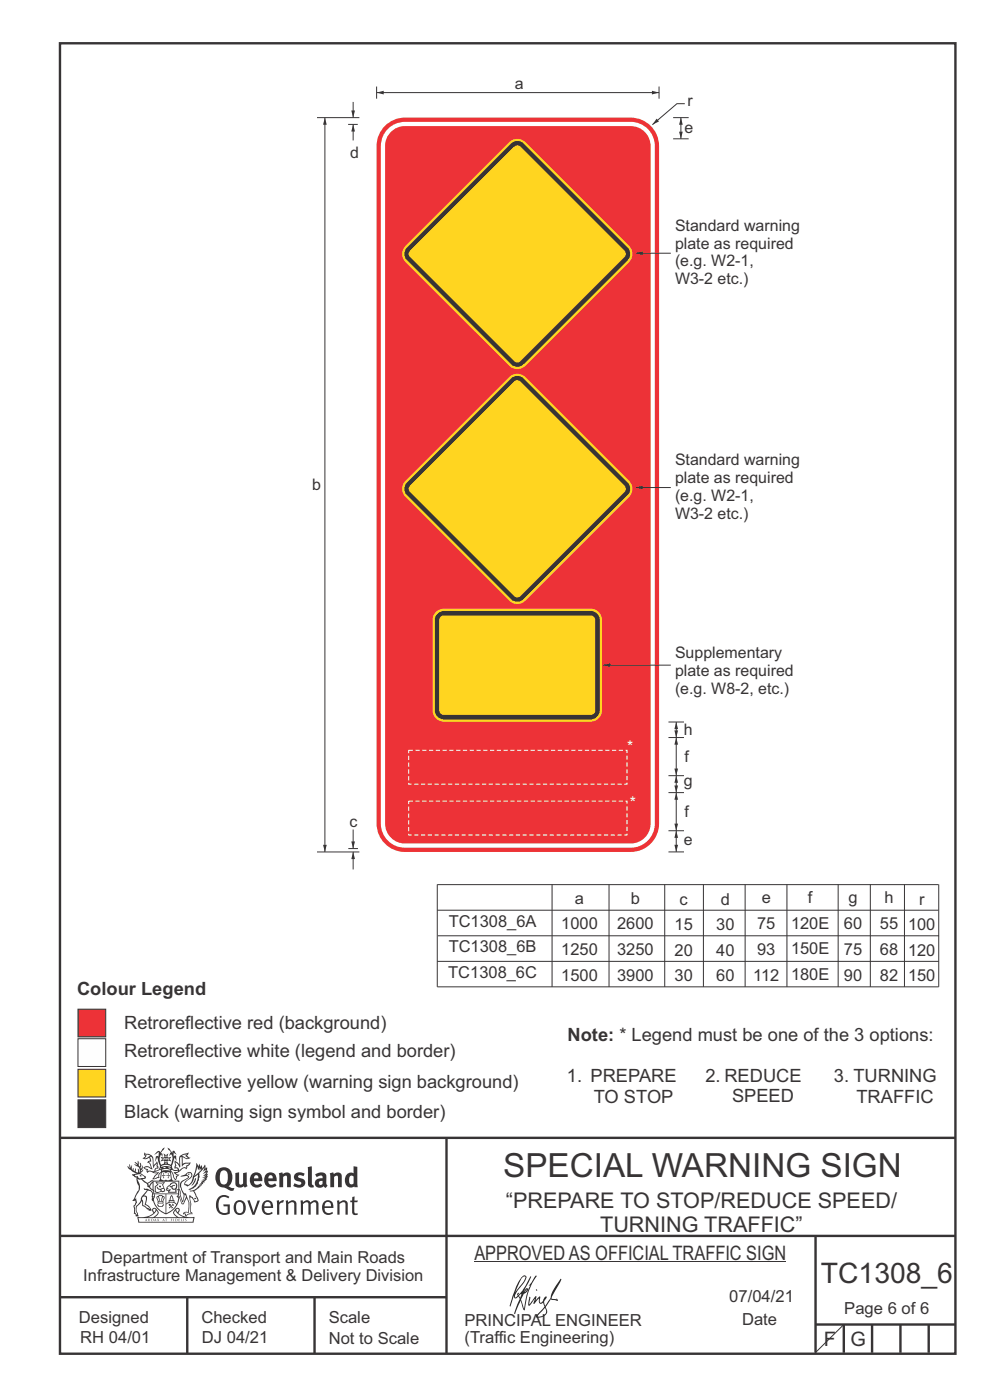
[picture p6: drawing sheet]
<svg xmlns="http://www.w3.org/2000/svg" width="210mm" height="297mm" viewBox="0 0 210 297" stroke-linecap="round" stroke-linejoin="round" font-family="sans-serif">
<g fill="none" stroke="#373435" stroke-width=".51">
<path d="M12.7 9.2h190v278h-190zM12.7 241.4h190M94.7 241.4v45.8M12.7 275.2h82M12.7 262.2h190.1M39.7 275.2v12M66.7 275.2v12M173 262.1v24.9M173 281h29.6M179 281v6M185 281v6M191 281v6"/>
<path d="M197 281v6"/>
</g>
<g fill="#373435">
<path d="M47 248.4a2.55 2.55 0 0 0 0 2.7l.3 .2a.81 .81 0 0 0 1-1v-.5a1.04 1.04 0 0 0-1.1-1.5zM46.3 248.1a1.82 1.82 0 0 1 2.1-.2 1.82 1.82 0 0 1 .9 1.8 2.29 2.29 0 0 1-.8 2l.7 .3h.5l-.2 .6a2.87 2.87 0 0 1-2-.7 2.12 2.12 0 0 1-1.7-3.1z" fill-rule="evenodd"/>
<path d="M49.9 248.9l.8-.2v2a.46 .46 0 0 0 .3 .6 .46 .46 0 0 0 .6-.3v-2.1l.7-.2v2.4l.2 .5-.5 .3-.3-.3a1.02 1.02 0 0 1-1.2 .3 1.02 1.02 0 0 1-.6-1.1z" fill-rule="evenodd"/>
<path d="M54 249.5l-.1 .5h.9a.49 .49 0 0 0-.2-.6 .49 .49 0 0 0-.6 .1zM53.4 249.1a1.34 1.34 0 0 1 1.6-.2 1.34 1.34 0 0 1 .6 1.5v.2h-1.7a.77 .77 0 0 0 .5 .8 .77 .77 0 0 0 .9-.4l.3 .5a1.59 1.59 0 0 1-2 .2 1.59 1.59 0 0 1-.5-2.1z" fill-rule="evenodd"/>
<path d="M57 249.5l-.1 .5h1a.49 .49 0 0 0-.2-.6 .49 .49 0 0 0-.7 .1zM56.4 249.1a1.34 1.34 0 0 1 1.6-.2 1.34 1.34 0 0 1 .7 1.5v.2h-1.8a.77 .77 0 0 0 .5 .8 .77 .77 0 0 0 .9-.4l.4 .5a1.59 1.59 0 0 1-2.1 .2 1.59 1.59 0 0 1-.5-2.1z" fill-rule="evenodd"/>
<path d="M59.2 248.9l.7-.2 .1 .4a.95 .95 0 0 1 1-.3 .95 .95 0 0 1 .7 .8v2.3h-.8v-2.3a.46 .46 0 0 0-.8 .1v2.2h-.8z" fill-rule="evenodd"/>
<path d="M62.6 249.1a1.75 1.75 0 0 1 2-.1l-.2 .5-.6-.2a.43 .43 0 0 0-.6 .3l.4 .3a1.04 1.04 0 0 1 1.2 1.1 1.04 1.04 0 0 1-1.4 1l-1.2-.4 .3-.6 1 .4 .4-.4a.88 .88 0 0 0-1-.5l-.4-.2-.1-.4z" fill-rule="evenodd"/>
<path d="M65.3 247.6l.8-.2 .1 3.8 .3 .2 .1 .4a.88 .88 0 0 1-1 0 .88 .88 0 0 1-.3-1z" fill-rule="evenodd"/>
<path d="M67.8 250.6a.43 .43 0 0 0-.1 .7 .43 .43 0 0 0 .7-.1v-.7zM66.8 249.1a1.7 1.7 0 0 1 2.4 .1v1.9l.3 .4-.4 .5-.5-.4a1.03 1.03 0 0 1-1.7-.1 1.03 1.03 0 0 1 .8-1.5h.7v-.4a.8 .8 0 0 0-1.2 .1z" fill-rule="evenodd"/>
<path d="M70 248.9l.7-.2 .1 .4a.95 .95 0 0 1 1-.3 .95 .95 0 0 1 .7 .8v2.3h-.8v-2.3a.46 .46 0 0 0-.8 .1v2.2h-.8z" fill-rule="evenodd"/>
<path d="M74.3 249.5a1.48 1.48 0 0 0 0 1.7h.5l.2-.1v-1.5l-.3-.2zM75 247.4l.8 .1 .1 4.4h-.7l-.1-.2a1.26 1.26 0 0 1-1.4 0 1.26 1.26 0 0 1-.5-1.3 1.29 1.29 0 0 1 .4-1.4 1.29 1.29 0 0 1 1.4-.1z" fill-rule="evenodd"/>
<path d="M46.4 253.9a1.72 1.72 0 0 1 2.3 0l-.3 .3a1.24 1.24 0 0 0-1.4-.2 1.24 1.24 0 0 0-.6 1.4 1.49 1.49 0 0 0 1.2 1.9l.7-.1v-1.3h-.8l-.1-.4h1.3v1.9a1.93 1.93 0 0 1-2.2 0 1.93 1.93 0 0 1-.7-2.2l.2-.8z" fill-rule="evenodd"/>
<path d="M50.4 255.1a1.65 1.65 0 0 0 .2 2.2 .99 .99 0 0 0 1-1.4 .78 .78 0 0 0-.4-.8 .78 .78 0 0 0-.8 0zM50 254.9a1.33 1.33 0 0 1 1.6-.1 1.33 1.33 0 0 1 .5 1.4 1.31 1.31 0 0 1-1.3 1.6 1.31 1.31 0 0 1-1.2-1.6v-.6z" fill-rule="evenodd"/>
<path d="M52.5 254.7l.4-.1 .9 2.6 .8-2.5h.5l-1.1 3h-.5z" fill-rule="evenodd"/>
<path d="M56.3 255.2l-.2 .7h1.3a.7 .7 0 0 0-.3-.8 .7 .7 0 0 0-.8 .1zM55.9 255a1.22 1.22 0 0 1 1.5-.2 1.22 1.22 0 0 1 .5 1.5h-1.8a.93 .93 0 0 0 .5 1 .93 .93 0 0 0 1.1-.2l.2 .3a1.43 1.43 0 0 1-1.8 .1 1.43 1.43 0 0 1-.6-1.7z" fill-rule="evenodd"/>
<path d="M58.7 254.7l.4-.1 .1 .5 .4-.4 .6-.1-.2 .5a.66 .66 0 0 0-.8 .7v1.9h-.4z" fill-rule="evenodd"/>
<path d="M60.6 254.7l.4-.1 .1 .5a.94 .94 0 0 1 1-.5 .94 .94 0 0 1 .8 .8v2.3h-.5l-.1-2.5a.81 .81 0 0 0-1.2 .3v2.2h-.4z" fill-rule="evenodd"/>
<path d="M63.7 254.7l.5-.1 .1 .5 .4-.3a.78 .78 0 0 1 1.1 .3 .9 .9 0 0 1 1-.5 .9 .9 0 0 1 .8 .8v2.3h-.5l-.1-2.5a.67 .67 0 0 0-1.1 .3v2.2h-.5v-2.4l-.4-.3-.7 .4v2.3h-.5z" fill-rule="evenodd"/>
<path d="M69 255.2l-.1 .7h1.3a.7 .7 0 0 0-.3-.8 .7 .7 0 0 0-.9 .1zM68.7 255a1.22 1.22 0 0 1 1.5-.2 1.22 1.22 0 0 1 .5 1.5h-1.8a.93 .93 0 0 0 .4 1 .93 .93 0 0 0 1.2-.2l.1 .3a1.44 1.44 0 0 1-1.7 .1 1.44 1.44 0 0 1-.6-1.7z" fill-rule="evenodd"/>
<path d="M71.4 254.7l.5-.1 .1 .5a.94 .94 0 0 1 1-.5 .94 .94 0 0 1 .8 .8v2.3h-.5l-.1-2.5a.81 .81 0 0 0-1.2 .3v2.2h-.4z" fill-rule="evenodd"/>
<path d="M74.7 253.9l.5-.1v.9h.7l-.1 .3h-.6v2.2l.1 .2h.5l.1 .3a.75 .75 0 0 1-1.2-.6v-2.1h-.4v-.3h.4z" fill-rule="evenodd"/>
<path d="M30.8 244.9l1.1 .3-.9 .5h-.4l.6-.5zM31.8 245.4h.2a2.44 2.44 0 0 1 .4 1.9l.1 .5 .7-1-.1 .6 .3 .3a.57 .57 0 0 0-.6 .7l-1-.1-.5 .2 .2-.5-.8-.3 .7-.1 .9 .5 .1-.1-.6-1.3-.2-.2h.5zM30.7 244.4l-.1 .5 .2 .4-.6 .4a1.04 1.04 0 0 0 1.4-.1l.2 .6-.3 .1-.2 .4a.94 .94 0 0 1 .8 1.1l-.2-.1a1.16 1.16 0 0 0-1.5-.1l.3 .4 .4 .2 .1 .5 .2 .1 .1-.2a.94 .94 0 0 1 1.1 .2l.8 .1-1.2 1.2a1.13 1.13 0 0 0 1.2-.2l.4-.1-.1-.4 .5-.8a.83 .83 0 0 0-.6 1.1l-.3-.1-.7 .4 1.1-1.4-.5 .1-.5-.1 1.3-.5-.1-.1-.9 .4v-.3l.2-.2 .3 .1 .1-.3-.2-.4v-.6l-.1-.4-.7 1v-.7a1.42 1.42 0 0 0-1.6-1.8z" fill-rule="evenodd"/>
<path d="M38.5 245.2l.5-.2 .7-.1-.6 .3 .8 .5h-.3zM38.3 245.5l.2-.1 .1 2a1.69 1.69 0 0 1 1.6-.6l-.8 .5 .1 .5a1.1 1.1 0 0 0-1.5 .6l-.1-.5-.2-.2h-.5l.3-.4-.3-.7a1.42 1.42 0 0 1 .8 1.1l.2-.1zM37.1 246.2l.1 1-.2 .3 .1 .4h.5l.1 .2a.96 .96 0 0 1-1.1-.1l-.1 .1a1.06 1.06 0 0 0 1.3 .2v.1a.72 .72 0 0 1-1 .2l.3 .5 .6 .2-.4 .2-.1 .6-.2-.3-.4-1.1-.4-.4 .4 .9a1.54 1.54 0 0 0 .7 1.2l.2-.3a.58 .58 0 0 1 .4-.8l.2-.1h-.3l-.5-.3 .9-.5a.93 .93 0 0 1 1.2-.5v.2l.2-.2 .1-.5a.99 .99 0 0 0 .7-.8l-1.3 .1-.3 .2-.1-1.4 .9 .4 .9-.3h-.4l-.5-.4 .4-.7-.6 .2a1.46 1.46 0 0 0-1.4 2.1v.4l-.2-.4z" fill-rule="evenodd"/>
<path d="M35.6 248.9l.2 .1-.1 .3 .4 .1h-.4v.6l-.1-.6h-.3l.3-.1z" fill-rule="evenodd"/>
<path d="M34.6 248.9l.2 .1v.3l.3 .1h-.3l-.1 .6v-.6h-.4l.4-.1z" fill-rule="evenodd"/>
<path d="M34.3 248.8a.57 .57 0 0 1 .9 .2 .57 .57 0 0 1 .9-.2l.2 1.4h-.2a.57 .57 0 0 1-.9 0 .69 .69 0 0 1-1.1 0zM34.2 248.1l-.3 2.1-.2 .4h3l-.2-.4-.3-2.1h-.2v.2l-.8-.1-.8 .1v-.2z" fill-rule="evenodd"/>
<path d="M34.2 252.4a.3 .3 0 0 0 .6 0 .3 .3 0 0 0-.6 0zM33.3 250.9l.3 .3-.3 .4a.79 .79 0 0 0 0 1.3l.8-.2-.1-.3a.55 .55 0 0 1-.7-.6l.1-.1 .2 .3 .3 .2 .8-.2-.4-.7 .4-.4-.7 .2zM33 250.7l1.1 .2 .9-.2-.4 .6 .4 1.2a.56 .56 0 0 1-.8 .3l-.2 .1a.73 .73 0 0 1-.9 .1 .73 .73 0 0 1-.3-1v-.4l.6-.4z" fill-rule="evenodd"/>
<path d="M35.6 251.8l.7-.4a.58 .58 0 0 1 1-.1 .58 .58 0 0 1-.4 .9l-.3-.3a.43 .43 0 0 1 .6-.4 .57 .57 0 0 0-.8 .2l-.2-.1-.3 .1 .4 .2a.55 .55 0 0 0 .9 .4v.5h-1.3l.3-.4-.1-.1-.6 .1 .2-.3-.2-.1zM35.4 251.8l-.1 .2a.39 .39 0 0 0 .2 .6h.3l-.2 .4h1.9l-.1-.8a.86 .86 0 0 0-.1-1.3 .86 .86 0 0 0-1.3 .4z" fill-rule="evenodd"/>
<path d="M36 254.8h.8v.2h-.8zM36.4 253.8l.2 .8h-.4zM36.4 253.5l-.3 .5-.1 .6h-.2v.4l-.7 .4 .2 .1a1.48 1.48 0 0 1 2.1 .2l.2-.1-.6-.5v-.5h-.2l-.1-.6z" fill-rule="evenodd"/>
<path d="M35.8 255.4l.4 .1 .1 .3 .3-.2-.2-.2a.38 .38 0 0 1 .5 .5l-.2-.2-.3 .2 .3 .2-.3 .3-.1-.4-.4 .4-.1-.2 .4-.3-.1-.1-.2 .1z" fill-rule="evenodd"/>
<path d="M34.5 254h.2v.2l-.2 .6h-.2zM33.6 255.3h.9v.2a.55 .55 0 0 1-.8 .4v-.2l-.2-.1zM33.4 254h.2l.2 .8h-.2zM33.6 255l.8-.1 .1 .2h-.8zM33.8 253.7h.5l-.2 1.1h-.1zM33.3 253.8l-.1 .3 .3 1.1a.48 .48 0 0 0-.1 .6 .48 .48 0 0 0 .5 .2h.5a.49 .49 0 0 0 .2-.8l.3-1.1-.1-.3a1.42 1.42 0 0 0-1.5 0z" fill-rule="evenodd"/>
<path d="M33.7 251.5l.4 .1 .1 .3h-.3z" fill-rule="evenodd"/>
<path d="M41.3 250.1l.3-.2-.2 .8-.6 .8h-.2l.5-.7z" fill-rule="evenodd"/>
<path d="M39.7 249l.3-.2 .5 .2a.88 .88 0 0 1-.6 1.1 1.22 1.22 0 0 0-.8 1.3l.5 .2a.72 .72 0 0 0 .9-.4l.5-.8 .2-.6 .8-.6v.2a2.85 2.85 0 0 1-2 2.9l.1 .1a2.13 2.13 0 0 0 1.9-1.5v-.3a2.01 2.01 0 0 0 .3-1.7l1.1-1.3-.4 1 .7-.5-.7 1 .8-.4-.8 .8 .7-.2-.9 .6 .8-.1-.8 .4h.7l-.8 .3 .3 .2h-.4l.2 .3h-.4l.2 .3h-.4l.1 .2h-.1a2.16 2.16 0 0 1-2 1.1l.1 .2 .4-.1a.76 .76 0 0 1 .7 .8l.5 1.2-.6 .2a1.45 1.45 0 0 0-1.1-1.3l.2 1.8-.1 1.8 .4 .3a1.07 1.07 0 0 0-1.2 .4v-.3l-.5-.2a.87 .87 0 0 1 1.1-.1v-.7a4.4 4.4 0 0 0-.6-3.1l-.1-.3h-.2a2.16 2.16 0 0 1-.7-2.2l.3-.4 1.2-.7a.55 .55 0 0 0-.4-.8zM37.8 252.4a.76 .76 0 0 1 .3 1.1l.6 1.6 .4-1.7 .2 .1a.61 .61 0 0 1-.1 .9l-.3 .8-.2 .1-.7-1.6-.3 .1a1.18 1.18 0 0 0 .1-1.4zM41.8 247.5l.2 .7 .3-.5v.6l.4-.5a1.9 1.9 0 0 1-1.2 1.4l-.3 .3zM38.2 249.6l1.4-.2 .2 .2v.3l-.5 .2a1.26 1.26 0 0 0-.9 1.9l.2 .7a1.84 1.84 0 0 1 .1 2.1l-.4-1.4a.96 .96 0 0 0-.4-1.2l-.4 .2a.78 .78 0 0 1 0 1.3l.1 .3h.4l.4 1.1a.38 .38 0 0 0 .2 .4 .38 .38 0 0 0 .4-.1l.6-1.2a2.94 2.94 0 0 1 .4 2.5l-.1 .4h-.8l-.3 .4v.2l.4-.1 .1 .4 .2 .1a1.02 1.02 0 0 1 1.3-.5v-.4l-.3-.1 .1-1.8-.3-1.3h.1a1.14 1.14 0 0 1 .8 1 .63 .63 0 0 0 .8-.2 .63 .63 0 0 0-.2-.9l-.6-1.2 .9-.6 .2-.4h.3l-.1-.2h.4l-.1-.3h.3l-.1-.3 .5-.1-.2-.2 .6-.4v-.2h-.2l.4-.5h-.3l.3-.5-.4 .1 .4-.5v-.3l-.3 .2 .2-.7-.1-.2-.4 .3v-.8l-.6 .8-.2-.8-.2 .5-.3-.7-.1 .6-.5-.8-.1 1.4-.6 1.8a1.81 1.81 0 0 1-1 1.5l-.6-.2a1.75 1.75 0 0 1 1.1-1.2 .75 .75 0 0 0 .1-1.3 .75 .75 0 0 0-1.2 .4z" fill-rule="evenodd"/>
<path d="M41.2 254.1h.3l.2 .2-.4 .1z" fill-rule="evenodd"/>
<path d="M29.4 258.4h11.6l-.1 .8h-11.4zM31.3 258.2l.5-.1a2.48 2.48 0 0 0 1.4-1.3l.3 .5-.5 .6-.5 .3zM32.5 256.6l.3-.2 .2 .1-.3 .7zM37.2 256.8a2.65 2.65 0 0 0 1.8 1.4h-1.1l-.5-.3-.5-.6zM37.4 256.5l.2-.1 .3 .2-.3 .6zM29.2 258.2l.1 1.2h11.8l.2-1.1-.2-.1a4.1 4.1 0 0 1-3.3-.9l.3-.4-.1-.6a1.06 1.06 0 0 0-1.3 1l.2 .4 .6 .5h-4.7l.3-.1a.84 .84 0 0 0 .6-.8 .84 .84 0 0 0-.5-.8l-.3-.2h-.5l-.1 .6 .3 .4a4.2 4.2 0 0 1-3.4 .9z" fill-rule="evenodd"/>
<path d="M31 258.7l.1 .2h-.2zM31 258.5l-.3 .6 .4-.2 .2 .2z" fill-rule="evenodd"/>
<path d="M31.3 258.6h.3v.4a.25 .25 0 0 0 .2-.1 .25 .25 0 0 0-.1-.3h.1a.29 .29 0 0 1 0 .4 .29 .29 0 0 1-.4 0 .29 .29 0 0 1 0-.4z" fill-rule="evenodd"/>
<path d="M32.2 258.6a.22 .22 0 0 1 .3 .2 .22 .22 0 0 1-.3 .2zM32 258.6l.1 .4a.33 .33 0 0 0 .4 0 .33 .33 0 0 0 0-.4 .33 .33 0 0 0-.5 0z" fill-rule="evenodd"/>
<path d="M32.9 258.7l.1 .2h-.2zM32.9 258.5l-.2 .6 .3-.2 .2 .2z" fill-rule="evenodd"/>
<path d="M33.3 258.6h.2l.1 .1 .2-.1-.2 .2 .2 .3-.3-.3-.1 .3h-.1l.2-.3z" fill-rule="evenodd"/>
<path d="M34.7 258.7l.1 .2h-.2zM34.7 258.5l-.3 .6 .4-.2 .2 .2z" fill-rule="evenodd"/>
<path d="M35 258.5h.5l-.2 .1v.5h-.2l.1-.5z" fill-rule="evenodd"/>
<path d="M36.2 258.6l.3-.1-.1 .1v.2h.1h-.1v.3h-.2z" fill-rule="evenodd"/>
<path d="M36.7 258.6h.2v.5h-.2z" fill-rule="evenodd"/>
<path d="M37.3 258.6a.22 .22 0 0 1 .3 .2 .22 .22 0 0 1-.3 .2zM37.1 258.6v.4a.33 .33 0 0 0 .5 0 .33 .33 0 0 0 0-.4 .33 .33 0 0 0-.5 0z" fill-rule="evenodd"/>
<path d="M37.8 258.6l.4-.1-.2 .1v.2h.1h-.1v.2l.2 .1h-.4z" fill-rule="evenodd"/>
<path d="M38.4 258.6h.2l-.1 .4 .2 .1h-.3z" fill-rule="evenodd"/>
<path d="M38.9 258.6h.2v.5h-.2z" fill-rule="evenodd"/>
<path d="M39.3 258.6h.2h-.1l.2 .3-.2 .2-.1-.1v-.1l.2 .1z" fill-rule="evenodd"/>
<path d="M34.2 247.4a1.51 1.51 0 0 1 2 .2 2.67 2.67 0 0 0-2.1 0zM35.7 247.6l.4 .1 .1 .3-.4-.1zM34.6 247.6h.5l.1 .2h-.4zM34 247.8l.3 .2h-.3zM34.9 246.9l.3-.2 .3 .2zM34.9 245.6l.2 .1v.3h-.2zM35 245.1l.2 .2 .2-.2-.1 .3h-.2zM35.1 246.3h.2l.1 .4-.2-.2-.2 .2zM35.3 245.7l.2-.1v.4h-.2zM34.4 245.7h.3l.1 .3-.4 .1 .2-.2zM35.7 245.7h.3l-.2 .2 .2 .2-.4-.1zM32.7 244.9l1-.5-.1 1-.2-.2-.3 .2-.3 1.1 .5-1 .3 .9a1.84 1.84 0 0 1 .2 1.7l.4 .1a2.48 2.48 0 0 1 2.2 0l.2-.2-.2-.7 .7-1.8 .4 .7-.2-1-.2-.1-.2 .3v-.9l.6 .4-.6-.8-.3 .1-.1 .4-.5-.9-.5-.3 .2 .5 .6 .5-.5 .8 .4-.4a2.06 2.06 0 0 1 0 2.3l-.5-.2-.2-.6 .1-.1 .8 .2-.4-.5 .4-.5-.7 .2-.2-.2 .2-.7-.5 .4-.5-.4 .2 .7-.2 .2-.7-.2 .4 .5-.4 .5 .8-.2 .1 .1-.2 .6-.5 .2a2.02 2.02 0 0 1 0-2.2l.3 .5-.1-.7-.3-.1 .8-1.2-.4 .3-.5 .8-.2-.3a.8 .8 0 0 0-.8 .5z" fill-rule="evenodd"/>
<path d="M29.2 250.1l.3 .1a.61 .61 0 0 1 .8 .4l.3 .2a.8 .8 0 0 1 .6 1l.4 .1 .5 .5a1 1 0 0 1 .5 1.1l-.1 .7v-.5h-.1a.96 .96 0 0 0-.8-1.3l-.2-.2h-.7l-.1-.1-.1 .1 .1 .3h.6l-1.2 1.3-.2 1-.4 .6a1.33 1.33 0 0 0-.5 1.8l.2 .5a1.26 1.26 0 0 1-.5-1.5l-.1-.3a1.56 1.56 0 0 0 .4-1.7l-.3 .2 .2-.5a3.2 3.2 0 0 0 .7-3zM30.4 253.9h.4a2.06 2.06 0 0 1-.1 1.6l.7 .5 .4 .4-.6-.1-.8-.6-.1-.9a.51 .51 0 0 1 .1-.9zM28.6 249.3a1.52 1.52 0 0 1 2.1 .5l-1.1 .2-.2-.1-.1-.4h-.5zM27.5 247v.8l-.3-.4h-.1a3.1 3.1 0 0 0 1.9 1.6l-1 .1 .5 .6 .5 .1 .1 1.1a1.84 1.84 0 0 1-.3 2.5l-.4 .9-.3 .4 .2 .1 .4-.1 .1 .4-.2 .5-.3 .2 .1 1.7h.2l.3 .5 .1 .1 .4-.1-.1-.5a1.3 1.3 0 0 1-.1-1.7l.9-1 .1 1.1 .6 .2 .5 .5 .1-.1 .2 .3h.5a1.85 1.85 0 0 0-1.2-1.4l.1-.3a1.39 1.39 0 0 0 0-1.4l-.5-.1 .5-.5a.66 .66 0 0 1 .9-.4 .66 .66 0 0 1 .3 .9l-.1 .4 .2-.1v.2l-.1 .3 .2 .5 .1-.3a2.24 2.24 0 0 0 .1-2.2 .73 .73 0 0 1-.7-.7 .73 .73 0 0 1 .6-.7v-.2a.94 .94 0 0 0-.9 .8 .48 .48 0 0 1-.1-.6 .48 .48 0 0 1 .5-.2l.5-.3a.51 .51 0 0 0-.8 .2l-.5 .2-1-.8h.6l.2-.5-1.2-.7 .5-.5v-.3l-.5 .4 .1-.2a.69 .69 0 0 0 .2-1v.4l-.2 .3v-1.1l-.3-.2 .1 .6-.1 .2-.4-1.3v.7l-.6-.4 .5 .7-.6-.2 .3 .3a1 1 0 0 1 .7 1.4l-.2-.8v.9l-.5-.2v-.8l-.2 .7-.2-.1-.1-.6-.2 .4-.2-.2 .1-.7-.2 .5z" fill-rule="evenodd"/>
<path d="M29.6 249.4l.2-.1 .3 .2z" fill-rule="evenodd"/>
<path d="M32.4 250.5h5.6v2l-.2-.1v-1.7h-5.2v2.5h5.2v-.8l.1 .2-.1 1.1v-.3h-2.5v4a4.1 4.1 0 0 0 2.6-3.6l.1-.1a4 4 0 0 1-2.8 3.9 4.2 4.2 0 0 1-2.8-4.7l.1 1.2 .1-.1a3.8 3.8 0 0 0 2.5 3.4v-4h-2.5l-.2-.9z" fill-rule="evenodd"/>
<circle cx="40" cy="249.1" r=".17"/>
</g>
<path d="M100.6 267.7h66.2" fill="none" stroke="#373435" stroke-width=".21"/>
<g fill="#252726">
<path d="M111.6 273.7l.2-.2-.5 .7zM110.4 274.5l.3 .1-.3 .7-.3-.4zM110.9 270.9l.5-.1a9.3 9.3 0 0 1-2 3.2l-.1 .2 1-2.5zM110.6 271a14.7 14.7 0 0 0-2.2 4.9l-.3 1.2 .1 .1 .8-2.4a.42 .42 0 0 0 .2 .7 .42 .42 0 0 0 .6-.3l.2-.2 .2 .6-1.1 3.1h.2l1.1-2.8 .6 1.9 .2 .2 .2-.5a13.5 13.5 0 0 1 2-6.2l.5-.5-.2-.2-1.6 2.1 .4-.1a14.9 14.9 0 0 0-1.3 5.1l-.4-1.2a1.39 1.39 0 0 1 .2-1.8l.1-.2a.92 .92 0 0 0 .8-1.2 .75 .75 0 0 0-.7 .7l-.2 .2 1.6-3.4h-.1l-.4 .7a10.5 10.5 0 0 1-2.2 3.2l.2-.4a.32 .32 0 0 0-.4 .2 .32 .32 0 0 0 .1 .4l-.5 .4a3.2 3.2 0 0 1 1.1-2.3l.5-.6a2.49 2.49 0 0 0 .7-1.6l-.3-.2z" fill-rule="evenodd"/>
<path d="M115.6 277.5a1.15 1.15 0 0 1 .1 1.3 1.15 1.15 0 0 1-1.2 .5h-.5zM112.3 275.1l-.3 1.7 .3 .2 1.2-1.5-.3 1.1 1.1-1.2a.94 .94 0 0 0 .4 1.2l.5-.3 .3 .9-1.2 1.3a.98 .98 0 0 0-.5 1 1.9 1.9 0 0 0 2.3-1.3l-.1-.3a1.02 1.02 0 0 1 .3-1.4l.5-.9 1.5 .3-.2-.5v.3l-1.1-.2v-.2l2-3.6 .1-.3-.1-.1-1.8 2.7a6.6 6.6 0 0 1-1.5 3l-.2-.2a1.01 1.01 0 0 1 .4-1.4l.1-.2-.3-.2-.3 .5-.2 .5-.5 .4-.2-.4 .1-.9-.2-.1-.8 .9 .2-.9h-.1l-1.4 1.7 .2-1.4v-.1z" fill-rule="evenodd"/>
<path d="M113.7 273.5l.3 .3h-.3z" fill-rule="evenodd"/>
</g>
<g fill="none" stroke="#373435" stroke-width=".21">
<path d="M92.8 187.7h106.3M92.8 193.1h106.3M92.8 187.6v21.7h106.3v-21.7M92.9 198.5h106.3M117.1 187.6v21.8M129.2 187.6v21.8M141 187.6v21.8M149.2 187.6v21.8M158.1 187.6v21.8M166.9 187.6v21.8M177.8 187.6v21.8M184.6 187.6v21.8"/>
<path d="M191.9 187.6v21.8M92.8 203.9h106.3M179 281l-6.1 6"/>
</g>
<path d="M82.6 27.1a5.1 5.1 0 0 1 3.3-1.2h47.9a5.1 5.1 0 0 1 5.1 5v143.8a5.1 5.1 0 0 1-5.1 5.1h-47.9a5.1 5.1 0 0 1-5.1-5.1v-143.8a5.1 5.1 0 0 1 1.8-3.8zM83.2 27.7a4.2 4.2 0 0 1 2.7-.9h47.9a4.2 4.2 0 0 1 4.2 4.1v143.8a4.2 4.2 0 0 1-4.2 4.2h-47.9a4.2 4.2 0 0 1-4.2-4.2v-143.8a4.2 4.2 0 0 1 1.5-3.2zM81.6 26.7a6 6 0 0 1 4.3-1.7h47.9a6 6 0 0 1 6 5.9v143.8a6 6 0 0 1-6 6h-47.9a6 6 0 0 1-6-6v-143.8a6 6 0 0 1 1.7-4.2z" fill-rule="evenodd" fill="#ed3237"/>
<path d="M145.3 22h-1.7l-5.2 4.5" fill="none" stroke="#373435" stroke-width=".21"/>
<path d="M139.3 25.2l.5 .6-1.4 .7z" fill="#373435"/>
<path d="M79.9 19.6h59.9M139.8 18.4v2.5" fill="none" stroke="#373435" stroke-width=".21"/>
<g fill="#373435">
<path d="M79.9 19.6l1.5-.3v.7z"/>
<path d="M138.3 19.3l1.5 .3-1.5 .4z"/>
</g>
<path d="M86 102l22-22a2.41 2.41 0 0 1 3.4 0l22.1 22a2.41 2.41 0 0 1 0 3.4l-22.1 22a2.41 2.41 0 0 1-3.4 0l-22-22a2.41 2.41 0 0 1 0-3.4z" fill-rule="evenodd" fill="#ffd520"/>
<path d="M86.3 102.4l22.1-22.1a1.87 1.87 0 0 1 2.6 0l22.1 22.1a1.87 1.87 0 0 1 0 2.6l-22.1 22.1a1.87 1.87 0 0 1-2.6 0l-22.1-22.1a1.87 1.87 0 0 1 0-2.6z" fill-rule="evenodd" fill="#373435"/>
<path d="M109.1 80.9a.9 .9 0 0 1 1.3 0l22.1 22.2a.9 .9 0 0 1 0 1.2l-22.1 22.2a.9 .9 0 0 1-1.3 0l-22.2-22.2a.9 .9 0 0 1 0-1.2z" fill-rule="evenodd" fill="#ffd520"/>
<path d="M134.8 53.7h7.5" fill="none" stroke="#373435" stroke-width=".21"/>
<path d="M134.8 53.7l1.6-.4v.8z" fill="#373435"/>
<path d="M128 141.1h14.3" fill="none" stroke="#373435" stroke-width=".21"/>
<path d="M128 141.1l1.5-.4v.8z" fill="#373435"/>
<path d="M92.3 130a2.4 2.4 0 0 1 1.9-.9h31.1a2.41 2.41 0 0 1 2.4 2.4v19.2a2.41 2.41 0 0 1-2.4 2.4h-31.1a2.41 2.41 0 0 1-2.4-2.4v-19.2v-.5z" fill-rule="evenodd" fill="#ffd520"/>
<path d="M92.8 130.2l.8-.5 .6-.1h31.1a1.94 1.94 0 0 1 1.9 1.9v19.2a1.94 1.94 0 0 1-1.9 1.9h-31.1a1.94 1.94 0 0 1-2-1.9v-19.2l.1-.5z" fill-rule="evenodd" fill="#373435"/>
<path d="M93.5 130.8l.6-.2h31.2a.96 .96 0 0 1 1 .9v19.2a.96 .96 0 0 1-1 1h-31.2a.96 .96 0 0 1-.9-1v-19.2z" fill-rule="evenodd" fill="#ffd520"/>
<path d="M144.4 25v4.4" fill="none" stroke="#373435" stroke-width=".21"/>
<g fill="#373435">
<path d="M144.4 25l.4 1.5h-.8z"/>
<path d="M144 27.9h.8l-.4 1.5z"/>
</g>
<path d="M142.8 25h3.3M142.8 29.4h3.3" fill="none" stroke="#373435" stroke-width=".21"/>
<path d="M86 52.2l22-22a2.41 2.41 0 0 1 3.4 0l22.1 22a2.41 2.41 0 0 1 0 3.4l-22.1 22a2.41 2.41 0 0 1-3.4 0l-22-22a2.41 2.41 0 0 1 0-3.4z" fill-rule="evenodd" fill="#ffd520"/>
<path d="M86.3 52.5l22.1-22.1a1.87 1.87 0 0 1 2.6 0l22.1 22.1a1.87 1.87 0 0 1 0 2.7l-22.1 22.1a1.87 1.87 0 0 1-2.6 0l-22.1-22.1a1.87 1.87 0 0 1 0-2.7z" fill-rule="evenodd" fill="#373435"/>
<path d="M109.1 31.1a.9 .9 0 0 1 1.3 0l22.1 22.1a.9 .9 0 0 1 0 1.3l-22.1 22.1a.9 .9 0 0 1-1.3 0l-22.2-22.1a.9 .9 0 0 1 0-1.3z" fill-rule="evenodd" fill="#ffd520"/>
<path d="M134.8 103.4h7.5" fill="none" stroke="#373435" stroke-width=".21"/>
<path d="M134.8 103.4l1.6-.4v.8z" fill="#373435"/>
<path d="M143.4 176.2v4.5" fill="none" stroke="#373435" stroke-width=".21"/>
<g fill="#373435">
<path d="M143.4 176.2l.4 1.5h-.7z"/>
<path d="M143.1 179.2h.7l-.4 1.5z"/>
</g>
<path d="M141.8 156.5h3.3M141.8 153.2h3.3M141.8 176.2h3.3M141.8 168.1h3.3M141.8 164.6h3.3M143.4 168.1v8.1M141.8 180.7h3.3" fill="none" stroke="#373435" stroke-width=".21"/>
<g fill="#373435">
<path d="M143.1 174.7h.7l-.4 1.5z"/>
<path d="M143.4 168.1l.4 1.6h-.7z"/>
</g>
<path d="M143.4 164.6v3.5" fill="none" stroke="#373435" stroke-width=".21"/>
<g fill="#373435">
<path d="M143.4 164.6l.4 1.5h-.7z"/>
<path d="M143.1 166.6h.7l-.4 1.5z"/>
</g>
<path d="M143.4 156.5v8.1" fill="none" stroke="#373435" stroke-width=".21"/>
<g fill="#373435">
<path d="M143.1 163h.7l-.4 1.6z"/>
<path d="M143.4 156.5l.4 1.5h-.7z"/>
</g>
<path d="M143.4 153.2v3.3" fill="none" stroke="#373435" stroke-width=".21"/>
<g fill="#373435">
<path d="M143.4 153.2l.4 1.5h-.7z"/>
<path d="M143.1 155h.7l-.4 1.5z"/>
</g>
<path d="M79.9 18.4v2.5M68.9 25v155.7" fill="none" stroke="#373435" stroke-width=".21"/>
<g fill="#373435">
<path d="M68.9 25l.4 1.5h-.8z"/>
<path d="M68.5 179.2h.8l-.4 1.5z"/>
</g>
<path d="M67.2 25h9M73.8 26.4h2.1M74.9 26.4v3.4M67.2 180.7h9M73.9 180h2" fill="none" stroke="#373435" stroke-width=".21"/>
<path d="M74.9 26.4l.4 1.5h-.8z" fill="#373435"/>
<path d="M74.9 21.6v3.4" fill="none" stroke="#373435" stroke-width=".21"/>
<path d="M74.5 23.4h.8l-.4 1.6z" fill="#373435"/>
<path d="M74.9 176v4" fill="none" stroke="#373435" stroke-width=".21"/>
<path d="M74.5 178.5h.8l-.4 1.5z" fill="#373435"/>
<path d="M74.9 180.7v3.7" fill="none" stroke="#373435" stroke-width=".21"/>
<path d="M74.9 180.7l.4 1.5h-.8z" fill="#373435"/>
<path d="M86.7 159.2h46.3v7.2h-46.3zM86.7 170h46.3v7.1h-46.3z" fill="none" stroke="#fefefe" stroke-width=".21" stroke-dasharray=".9 .5" stroke-linecap="butt"/>
<path d="M16.5 220.4h5.9v5.8h-5.9z" fill-rule="evenodd" fill="#fefefe" stroke="#373435" stroke-width=".21"/>
<path d="M16.5 226.8h5.9v5.9h-5.9z" fill-rule="evenodd" fill="#ffd520" stroke="#373435" stroke-width=".21"/>
<path d="M16.5 214.1h5.9v5.9h-5.9z" fill-rule="evenodd" fill="#ed3237" stroke="#373435" stroke-width=".21"/>
<path d="M16.5 233.3h5.9v5.9h-5.9z" fill-rule="evenodd" fill="#373435" stroke="#373435" stroke-width=".21"/>
<text font-size="7.1" fill="#373435" x="106.7" y="249.6">SPECIAL WARNING SIGN</text>
<text font-size="6" fill="#373435" x="174.1" y="272.2">TC1308_6</text>
<g font-size="4.6" fill="#373435">
<text x="107.3" y="256.2">“PREPARE TO STOP/REDUCE SPEED/</text>
<text x="127.3" y="261.3">TURNING TRAFFIC”</text>
</g>
<g font-size="4.2" fill="#373435">
<text x="100.6" y="267.2">APPROVED AS OFFICIAL TRAFFIC SIGN</text>
<text x="174.7" y="285.6">F</text>
<text x="180.4" y="285.6">G</text>
</g>
<g font-size="3.9" fill="#373435">
<text x="16.4" y="211">Colour Legend</text>
<text x="26.3" y="218.3">Retroreflective red (background)</text>
<text x="120.4" y="220.8">Note: * Legend must be one of the 3 options:</text>
<text x="26.3" y="224.3">Retroreflective white (legend and border)</text>
<text x="26.3" y="230.8">Retroreflective yellow (warning sign background)</text>
<text x="120.3" y="229.6">1. PREPARE</text>
<text x="126" y="234">TO STOP</text>
<text x="149.6" y="229.6">2. REDUCE</text>
<text x="155.3" y="233.9">SPEED</text>
<text x="176.9" y="229.6">3. TURNING</text>
<text x="26.3" y="237.3">Black (warning sign symbol and border)</text>
<text x="181.7" y="234">TRAFFIC</text>
</g>
<g font-size="3.5" fill="#373435">
<text x="122" y="191.7">a</text>
<text x="133.8" y="191.7">b</text>
<text x="144.2" y="191.9">c</text>
<text x="152.9" y="191.9">d</text>
<text x="161.6" y="191.6">e</text>
<text x="171.4" y="191.7">f</text>
<text x="180" y="191.6">g</text>
<text x="187.6" y="191.6">h</text>
<text x="194.9" y="191.9">r</text>
<text x="95.2" y="196.7">TC1308_6A</text>
<text x="119.1" y="197.2">1000</text>
<text x="130.9" y="197.2">2600</text>
<text x="143.1" y="197.3">15</text>
<text x="151.9" y="197.3">30</text>
<text x="160.6" y="197.1">75</text>
<text x="167.8" y="197">120E</text>
<text x="179" y="197.1">60</text>
<text x="186.6" y="197.1">55</text>
<text x="192.6" y="197.3">100</text>
<text x="95.2" y="202.1">TC1308_6B</text>
<text x="119.1" y="202.6">1250</text>
<text x="130.9" y="202.6">3250</text>
<text x="143.1" y="202.7">20</text>
<text x="151.9" y="202.7">40</text>
<text x="160.6" y="202.6">93</text>
<text x="167.8" y="202.4">150E</text>
<text x="179" y="202.6">75</text>
<text x="186.6" y="202.6">68</text>
<text x="192.6" y="202.7">120</text>
<text x="95.1" y="207.4">TC1308_6C</text>
<text x="119.1" y="208.1">1500</text>
<text x="130.9" y="208.1">3900</text>
<text x="143.1" y="208.1">30</text>
<text x="151.9" y="208.1">60</text>
<text x="159.8" y="208">112</text>
<text x="167.8" y="207.8">180E</text>
<text x="179" y="208">90</text>
<text x="186.6" y="208">82</text>
<text x="192.6" y="208.1">150</text>
<text x="21.6" y="267.9">Department of Transport and Main Roads</text>
<text x="17.7" y="271.8">Infrastructure Management &amp; Delivery Division</text>
<text x="16.7" y="280.6">Designed</text>
<text x="42.7" y="280.6">Checked</text>
<text x="69.7" y="280.6">Scale</text>
<text x="98.5" y="281.3">PRINCIPAL ENGINEER</text>
<text x="154.7" y="276.2">07/04/21</text>
<text x="157.4" y="281.2">Date</text>
<text x="179.1" y="278.8">Page 6 of 6</text>
<text x="17" y="284.8">RH 04/01</text>
<text x="42.8" y="284.8">DJ 04/21</text>
<text x="69.7" y="285.2">Not to Scale</text>
<text x="98.5" y="284.8">(Traffic Engineering)</text>
</g>
<g font-size="3.4" fill="#373435">
<text x="109.2" y="18.8">a</text>
<text x="145.8" y="22.5">r</text>
<text x="145.2" y="28.3">e</text>
<text x="74.3" y="33.5">d</text>
<text x="143.2" y="49">Standard warning</text>
<text x="143.2" y="52.7">plate as required</text>
<text x="143.2" y="56.5">(e.g. W2-1,</text>
<text x="143.2" y="60.3">W3-2 etc.)</text>
<text x="143.2" y="98.7">Standard warning</text>
<text x="66.2" y="104">b</text>
<text x="143.2" y="102.5">plate as required</text>
<text x="143.2" y="106.2">(e.g. W2-1,</text>
<text x="143.2" y="110">W3-2 etc.)</text>
<text x="143.2" y="139.6">Supplementary</text>
<text x="143.2" y="143.4">plate as required</text>
<text x="143.2" y="147.2">(e.g. W8-2, etc.)</text>
<text x="145.1" y="155.9">h</text>
<text x="145.2" y="161.6">f</text>
<text x="145.1" y="166.8">g</text>
<text x="145.2" y="173.3">f</text>
<text x="74.1" y="175.4">c</text>
<text x="145.1" y="179.2">e</text>
</g>
<g font-size="3.4" fill="#fefefe">
<text x="133.1" y="159.6">*</text>
<text x="133.6" y="171.5">*</text>
</g>
</svg>
